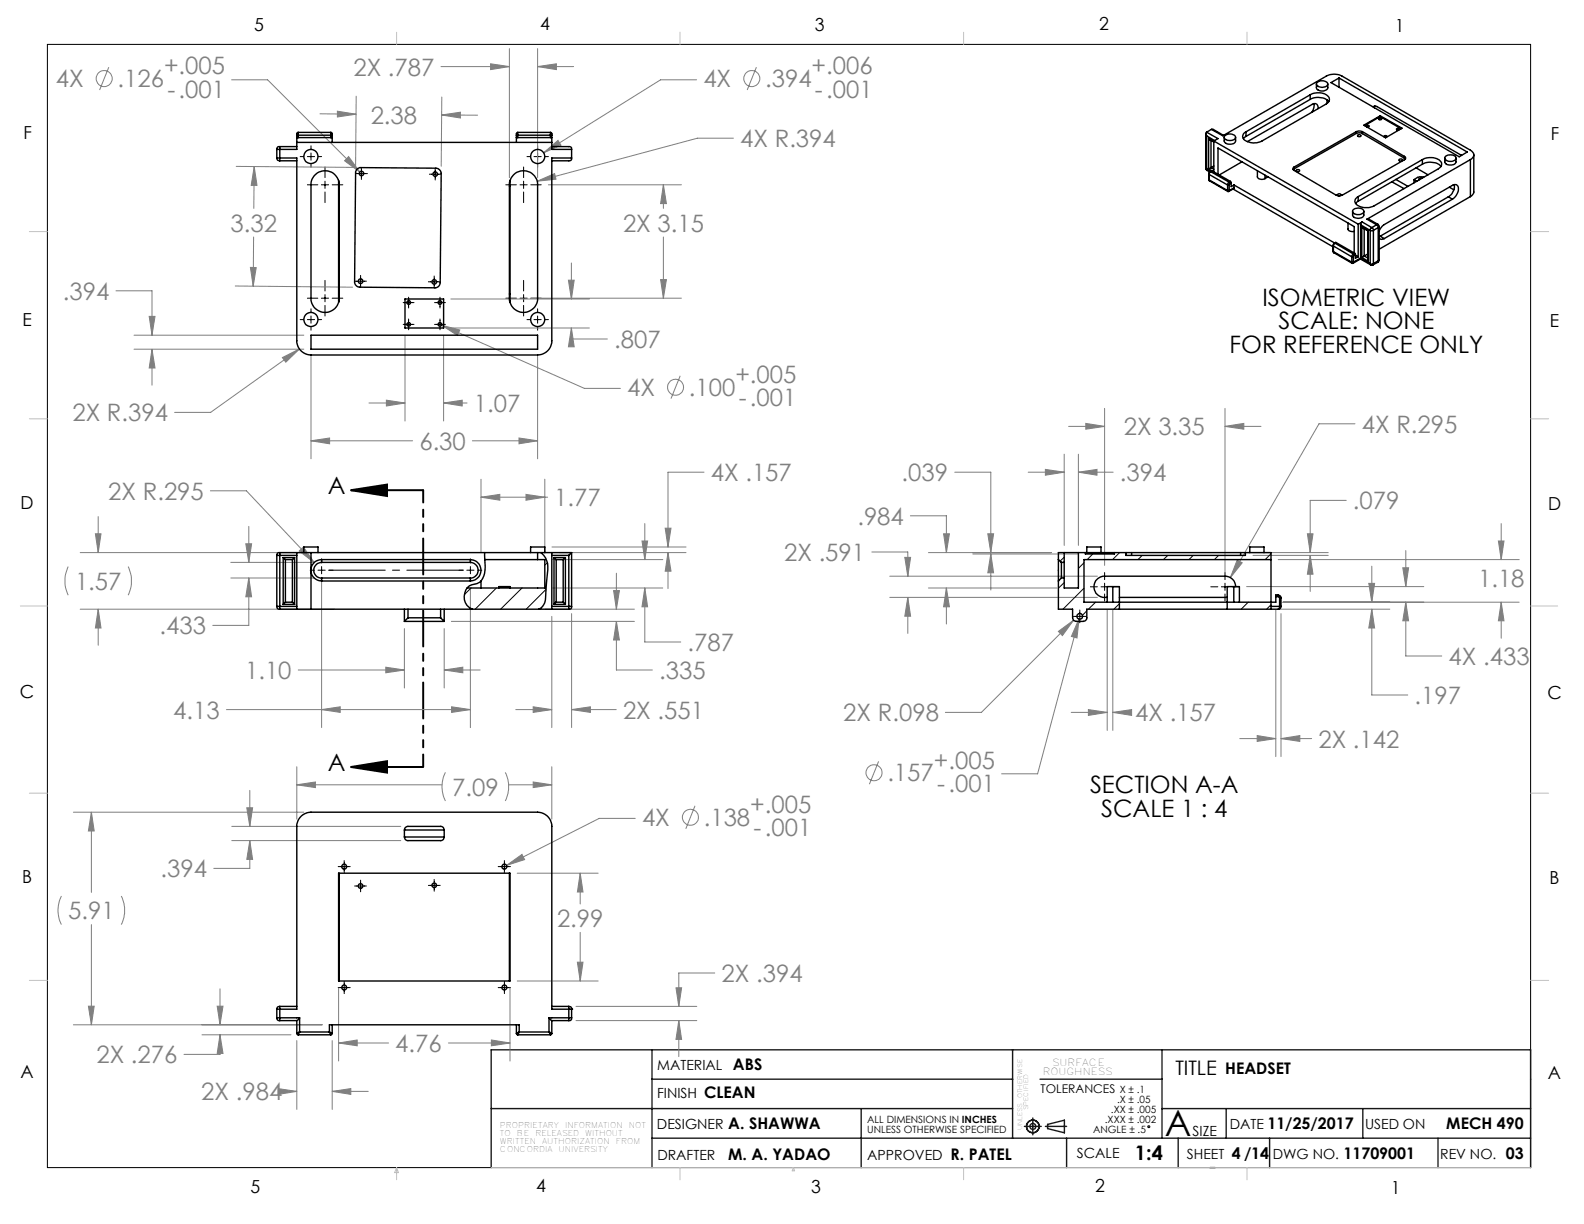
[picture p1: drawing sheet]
<svg xmlns="http://www.w3.org/2000/svg" width="279mm" height="216mm" viewBox="0 0 279 216" stroke-linecap="round" stroke-linejoin="round" font-family="sans-serif">
<g fill="none" stroke="#808080" stroke-width=".18">
<path d="M19.2 11.9l-1.6 4M40.9 14.1h6.3l16.3 16.2M59.5 19.6l3.3 .5-3.3 .5zM62.8 17l-.1 12.2M77.8 11.7h12.1M77.9 17.1l-.1 12.2M86.5 11.3l3.4 .4-3.4 .6zM89.9 8.6v22.7M94.8 11.7l3.3-.4v1zM94.8 8.6v22.7M94.8 11.7h6.4M122.9 14.1h-6.4l-20.6 12.9"/>
<path d="M133.4 11.9l-1.6 4M41.7 29.4l20.7 .1M44.8 29.4v7.4M44.8 29.4l.5 3.3h-1zM56.4 20.1h6.4M61.5 27.6l2 2.7-2.7-1.9zM77.9 20.3h6.3M77.9 20.3l3.3-.5v1zM94.8 32l3-1.4 .3 1zM95.9 27l2.5-2.2 .6 .8zM96.7 32.6h23.5M117 32.6v4.2"/>
<path d="M117 32.6l.5 3.3h-1zM129.4 24.4h-6.4l-28.2 7.6M20.5 51.3h6.3v7.8M23.6 59.1h30M26.3 55.8h1l-.5 3.3zM41.5 50.4l20.7 .3M44.2 47.2h1l-.5 3.3zM44.7 41.8v8.7M71.4 59.1v15.2M77.9 57.4l25.2 11.1h6.3M77.9 57.4l3.2 .8-.4 1zM78.2 59.1v15.2"/>
<path d="M79.5 57.9h24.5M79.5 52.7h24.5M93.6 52.6h26.6M100.3 49.4h1l-.5 3.3zM100.8 46.4v6.3M100.8 57.9v1.9h6.3M100.8 57.9l.5 3.3h-1zM116.5 49.3h1l-.5 3.3zM117 41.8v10.8M23.6 61.6h30M26.8 61.6v6.3M26.8 61.6l.5 3.3h-1z"/>
<path d="M49.8 63.1l3-1.5-2.4 2.3zM52.8 61.6l-15.7 11.1h-6.3M54.9 62.9v18M54.9 77.8h17.9M54.9 77.8l3.2-.5v1zM65.1 71.1h6.3M68.2 70.6l3.2 .5-3.2 .5zM78.2 71.1l3.3-.5v1zM78.2 71.1h4.2M83.3 77.8h11.5M91.5 77.3l3.3 .5-3.3 .5zM94.8 62.9v18"/>
<path d="M120 66.3l-1.6 4M188.5 75.2h6.3M191.5 74.7l3.3 .5-3.3 .5zM194.8 72v27.7M216.1 72v30.2M216.1 75.2h6.3M216.1 75.2l3.3-.5v1zM239 74.8h-6.3l-15.7 27.1M12 99.9a5.9 5.9 0 0 0 0 5.1M14.1 97.5h39.5M16.8 94.2h1l-.5 3.3zM17.3 91.1v6.4"/>
<path d="M22.6 99.9a5.9 5.9 0 0 1 0 5.1M37.1 86.6h6.4l11.9 12.6M40.7 99.2h14.8M43.4 95.9h1l-.5 3.3zM43.9 92.9v6.3M52.8 97.2l.7-.7 1.9 2.7zM84.8 87.7l3.4-.5v1zM84.8 84.5v12.9M84.8 87.7h11.8M92.8 87.2l3.3 .5-3.3 .5zM96.1 84.5v12.9M97.4 96.5h23.6"/>
<path d="M97.4 98.7h19.5M98.6 97.5h22.4M113.2 95.4h1l-.5 3.3zM113.7 92.4v6.3M117.3 93.2h1.1l-.6 3.3zM117.8 97.5l.6 3.3h-1.1zM117.8 97.5v6.3M124.2 83.3h-6.4v13.2M153.8 97.4h6.3v4.2M159.6 98.3h1l-.5 3.3zM160.6 91h6.3v6.5M163.8 97.5h21.6"/>
<path d="M166.4 94.2h1.1l-.6 3.3zM168.4 83.3h6.4v14.2M171.6 97.7h18.6M174.2 94.2h1.1l-.5 3.3zM174.8 97.7l.5 3.3h-1.1zM174.8 97.7v6.4M181.4 83.3h6.3M184.4 82.8l3.3 .5-3.3 .5zM187.7 80.1v16.1M190.2 83.3h6.2M190.2 80.1v16.1M190.2 83.3l3.3-.5v1z"/>
<path d="M218.2 98.8l.9 .5-2.1 2.6zM220.1 97.5h14.2M221 98h13.3M225.5 98.7h42.5M230.6 94.2h1l-.5 3.3zM231.1 98l.5 3.3h-1zM231.1 98v6.3M237.5 88.3h-6.4v9.2M242 99.9v6.3M248 97.1v6.4M264.3 95.4h1l-.5 3.3zM264.8 92.4v6.3"/>
<path d="M14.1 107.5h44.9M17.3 107.5v6.3M17.3 107.5l.5 3.3h-1zM40.7 102h14.8M43.9 102v8.3h-6.4M43.9 102l.5 3.3h-1zM52.6 118.2h18.7M56.7 101.8v26.5M68.1 117.7l3.2 .5-3.2 .5zM71.3 110.9v10.5M78.4 110.9v10.5M78.4 118.2h6.3"/>
<path d="M78.4 118.2l3.2-.5v1zM79.6 109.6h32.3M83 103.9v24.4M96.1 107.5h15.8M97.3 108.7v19.6M97.4 103.7h19.5M100.8 108.2v20.1M108.2 104.2h1.1l-.6 3.3zM108.7 109.6v8.6h6.4M108.7 101.1v6.4M108.7 109.6l.6 3.3h-1.1zM113.7 103.7l.5 3.3h-1z"/>
<path d="M113.7 103.7v9.5h6.4M157 101.6h36.6M157 105.4h36.6M160.1 105.4l.5 3.3h-1zM160.1 105.4v6.3M163.8 103.7h22.6M166.9 103.7v6.4M166.9 103.7l.6 3.3h-1.1zM186.7 111.4l2.7-2-2 2.7zM189.4 109.4l-16.3 16.3h-6.3M190.3 109.2l-.3 3.3-1-.2zM190.3 109.2l-7.3 27.3h-6.3"/>
<path d="M195.3 107.5v21.3M196.3 107.5v21.3M219.9 103.5h31.2M225 107.5v26M225.5 107.5h19.6M226 108.2v25.3M226.3 106.2h41.7M241.4 102.9h1.1l-.5 3.3zM242 107.5l.5 3.3h-1.1zM242 107.5v15.1h6.3M247.4 100.2h1.1l-.5 3.3zM248 106.2l.5 3.3h-1.1z"/>
<path d="M248 106.2v9.5h6.3M264.8 106.2l.5 3.3h-1zM264.8 106.2v6.4M39.9 125.2h43.1M44.1 139.4v6.4M52.4 135.3v9.2M52.4 138.4h25.6M52.4 138.4l3.2-.5v1zM56.7 125.2l3.3-.5v1zM78.6 136.2a5.6 5.6 0 0 0 0 5.1M79.7 124.7l3.3 .5-3.3 .5zM89.1 136.2a5.6 5.6 0 0 1 0 5.1"/>
<path d="M89.7 138.4h7.6M91 125.2h6.3M94.1 124.7l3.2 .5-3.2 .5zM94.1 137.9l3.2 .5-3.2 .5zM97.3 135.3v9.2M100.8 125.2h7.9M100.8 125.2l3.3-.5v1zM155 134.3l-1.6 4M188.9 125.7h6.4M192 125.2l3.3 .5-3.3 .5zM196.3 125.7l3.3-.5v1zM196.3 125.7h2.7"/>
<path d="M218.7 130.3h6.3M221.8 129.8l3.2 .5-3.2 .5zM226 130.3h5.4M226 130.3l3.3-.5v1zM10.8 158a5.6 5.6 0 0 0 0 5.1M12.9 143.3h40.7M16.1 143.3v14.1M16.1 143.3l.5 3.3h-1zM21.4 158a5.6 5.6 0 0 1 0 5.1M40.9 145.8h29.8M40.9 148.3h29.8M43.5 142.5h1.1l-.5 3.3z"/>
<path d="M44.1 148.3v4.9h-6.4M44.1 148.3l.5 3.3h-1.1zM89.4 152.6l2.7-1.9 .4 .9zM91.2 154h14.3M102.3 154v5.5M102.3 154l.5 3.3h-1zM112 144.4h-6.3l-16.3 8.2M122.6 142.1l-1.6 4.1M15.6 177.5h1l-.5 3.3zM16.1 163.1v17.7M38.3 177.5h1l-.5 3.3zM38.8 174.4v6.4"/>
<path d="M59.7 174.3v12.8M90 174.3v12.8M91.2 173h14.3M101.6 177.5h21.3M101.8 169.7h1l-.5 3.3zM102.3 164.5v8.5M119.2 174.2h1l-.5 3.3zM126.1 171.6h-6.4v5.9M12.9 180.8h43.9M35.6 182.5h15.7M38.8 182.5v3.5h-6.3M38.8 182.5l.5 3.3h-1z"/>
<path d="M49 192l3.4 .5-3.4 .5zM51 192.5h1.4M52.4 183.6v12.1M58.6 183.6v12.1M58.6 192.5h6.3M58.6 192.5l3.3-.5v1zM59.7 184h8.8M59.7 184l3.3-.6v1.1zM79.1 184h10.9M86.7 183.4l3.3 .6-3.3 .5zM101.6 180h21.3M119.7 180l.5 3.3h-1z"/>
<path d="M119.7 180v6.4"/>
<circle cx="18.4" cy="13.9" r="1.42"/>
<circle cx="132.6" cy="13.9" r="1.42"/>
<circle cx="119.2" cy="68.3" r="1.41"/>
<circle cx="154.2" cy="136.3" r="1.42"/>
<circle cx="121.8" cy="144.2" r="1.41"/>
</g>
<g fill="none" stroke="#000" stroke-width=".18">
<path d="M8.4 7.8h261.6v198.2h-261.6zM53 27.6h.6M54.2 27.6h1.3M54.2 32.6h1.9M54.9 25.7v.7M54.9 27v1.3M54.9 28.9v.6M56.1 27.6h.6M56.7 32.6h1.3M57.3 29.5v1.8M57.3 32v1.2M57.3 33.9v1.8"/>
<path d="M58.6 32.6h1.9M62.7 30.6h2.1M63.7 29.6v2M75.7 30.7h2.1M76.8 29.7v2.1M89.2 32.6h1.9M91.7 32.6h1.3M92.4 29.5v1.8M92.4 32v1.2M92.4 33.9v1.8M93 27.6h.6M93.6 32.6h1.9"/>
<path d="M94.2 27.6h1.3M94.8 25.7v.7M94.8 27v1.3M94.8 28.9v.6M96.1 27.6h.6M53 56.4h.6M54.2 56.4h1.3M54.2 52.6h1.9M54.9 54.5v.6M54.9 55.7v1.3M54.9 57.6v.6M56.1 56.4h.6"/>
<path d="M56.7 52.6h1.3M57.3 49.5v1.8M57.3 52v1.2M57.3 53.9v1.8M58.6 52.6h1.9M62.5 49.6h2.1M63.6 48.6v2M71.1 57.2h1.9M71.1 53.4h1.9M72.1 52.4v1.9M72.1 56.3v1.9M75.6 49.7h2"/>
<path d="M76.6 48.7v2.1M76.7 57.2h1.9M76.7 53.4h1.9M77.6 52.4v1.9M77.6 56.3v1.9M89.2 52.6h1.9M91.7 52.6h1.3M92.4 49.5v1.8M92.4 52v1.2M92.4 53.9v1.8M93 56.4h.6M93.6 52.6h1.9"/>
<path d="M94.2 56.4h1.3M94.8 54.5v.6M94.8 55.7v1.3M94.8 57.6v.6M96.1 56.4h.6M56.7 98.6v.7M56.7 99.9v1.3M83 98.6v.7M83 99.9v1.3M54.7 100.6h.8M56.1 100.6h1.3M56.7 101.8v.8"/>
<path d="M58 100.6h.7M81 100.6h.7M82.3 100.6h1.3M83 101.8v.8M84.2 100.6h.8M189.3 108.7h2.3M190.5 107.6v2.3M192.3 103.5h1.3M194.2 103.5h1.3M194.8 101v1.2M194.8 102.9v1.2M194.8 104.8v1.2"/>
<path d="M196.1 103.5h1.2M213.6 103.5h1.2M215.4 103.5h1.3M216.1 101v1.2M216.1 102.9v1.2M216.1 104.8v1.2M217.3 103.5h1.3M59.7 152.9h2.1M60.7 151.8v2.1M62.5 156.3h2.1M63.6 155.3v2M75.6 156.2h2"/>
<path d="M76.6 155.1v2.1M87.9 152.9h2.1M89 151.8v2.1M59.7 174.2h2.1M60.7 173.1v2.2M87.9 174.2h2.1M89 173.1v2.2"/>
<circle cx="202.6" cy="198.7" r=".17"/>
</g>
<path d="M61.9 86.5l6.4-1v2zM61.9 86.5h12.7M61.9 135.3l6.4-1v2zM61.9 135.3h12.7" fill="none" stroke="#000" stroke-width=".35"/>
<g fill="none" stroke="#191924" stroke-width=".25">
<path d="M86.6 195.5h92M115 185.2v20.8M115 190.4h63.6M151.9 195.5v10.5M178.6 185.2v15.6M180.7 198.7h3M182.2 197.2v3M183.4 190.4h21.6M184.4 198.7h3.7M184.8 198.3l2.9-.7v2.2l-2.9-.7zM205 185.2v15.6M205 195.5h65"/>
<path d="M216.3 195.5v5.3M240.4 195.5v5.3M86.6 206v-20.8h183.4v20.8M115 200.8h155M188.1 200.8v5.2M207.8 200.8v5.2M213.4 206h.9M223.9 200.8v5.2M253.6 200.8v5.2"/>
<circle cx="182.2" cy="198.7" r="1.11"/>
<circle cx="182.2" cy="198.7" r=".51"/>
</g>
<path d="M81.7 100.6h-23.7" fill="none" stroke="#000" stroke-width=".18" stroke-dasharray="15.2 1.3 1.3 1.3" stroke-dashoffset="5.3"/>
<path d="M74.6 86.5v48.8" fill="none" stroke="#000" stroke-width=".35" stroke-dasharray="6.3 1.3 1.3 1.3 1.3 1.3" stroke-dashoffset="4.2"/>
<g fill="none" stroke="#c0c0c0" stroke-width=".18">
<path d="M70 5.7v2.1M119.9 5.7v2.1M170 5.7v2.1M220 5.7v2.1M5.2 40.9h3.2M270 40.9h3.2M5.2 73.9h3.2M270 73.9h3.2M3.6 106.9h4.8M270 106.9h4.7M5.2 139.9h3.2M270 139.9h3.2"/>
<path d="M5.2 172.9h3.2M270 172.9h3.2M70 206v2.1M70 206l.3 .8h-.7zM86.6 206h183.4M119.9 206v2.1M139.9 206l.3 .5h-.5zM170 206v2.1M220 206v2.1"/>
</g>
<path d="M61.9 86.5l6.4-1v2zM61.9 135.3l6.4-1v2z" fill="#000"/>
<path d="M16.8 94.2h1l-.5 3.3zM17.3 107.5l.5 3.3h-1zM117.3 93.2h1.1l-.6 3.3zM117.8 97.5l.6 3.3h-1.1zM79.7 124.7l3.3 .5-3.3 .5zM56.7 125.2l3.3-.5v1zM43.4 95.9h1l-.5 3.3zM43.9 102l.5 3.3h-1zM68.1 117.7l3.2 .5-3.2 .5zM78.4 118.2l3.2-.5v1zM108.2 104.2h1.1l-.6 3.3zM108.7 109.6l.6 3.3h-1.1zM52.8 97.2l2.6 2-1.9-2.7zM94.1 124.7l3.2 .5-3.2 .5zM100.8 125.2l3.3-.5v1zM113.2 95.4h1l-.5 3.3zM113.7 103.7l.5 3.3h-1zM84.8 87.7l3.4-.5v1zM92.8 87.2l3.3 .5-3.3 .5zM59.5 19.6l3.3 .5-3.3 .5zM77.9 20.3l3.3-.5v1zM44.8 29.4l.5 3.3h-1zM44.2 47.2h1l-.5 3.3zM95.9 27l3.1-1.4-.6-.8zM77.9 57.4l2.8 1.8 .4-1zM61.5 27.6l-.7 .8 2.7 1.9zM54.9 77.8l3.2-.5v1zM91.5 77.3l3.3 .5-3.3 .5zM26.3 55.8h1l-.5 3.3zM26.8 61.6l.5 3.3h-1zM78.2 71.1l3.3-.5v1zM68.2 70.6l3.2 .5-3.2 .5zM100.8 57.9l.5 3.3h-1zM100.3 49.4h1l-.5 3.3zM117 32.6l.5 3.3h-1zM116.5 49.3h1l-.5 3.3zM86.5 11.3l3.4 .4-3.4 .6zM94.8 11.7l3.3-.4v1zM49.8 63.1l.6 .8 2.4-2.3zM94.8 32l3.3-.4-.3-1zM52.4 138.4l3.2-.5v1zM94.1 137.9l3.2 .5-3.2 .5zM16.1 143.3l.5 3.3h-1zM15.6 177.5h1l-.5 3.3zM101.8 169.7h1l-.5 3.3zM102.3 154l.5 3.3h-1zM86.7 183.4l3.3 .6-3.3 .5zM59.7 184l3.3-.6v1.1zM89.4 152.6l3.1-1-.4-.9zM43.5 142.5h1.1l-.5 3.3zM44.1 148.3l.5 3.3h-1.1zM49 192l3.4 .5-3.4 .5zM58.6 192.5l3.3-.5v1zM38.3 177.5h1l-.5 3.3zM38.8 182.5l.5 3.3h-1zM119.2 174.2h1l-.5 3.3zM119.7 180l.5 3.3h-1zM230.6 94.2h1l-.5 3.3zM231.1 98l.5 3.3h-1zM174.2 94.2h1.1l-.5 3.3zM174.8 97.7l.5 3.3h-1.1zM191.5 74.7l3.3 .5-3.3 .5zM216.1 75.2l3.3-.5v1zM159.6 98.3h1l-.5 3.3zM160.1 105.4l.5 3.3h-1zM264.3 95.4h1l-.5 3.3zM264.8 106.2l.5 3.3h-1zM247.4 100.2h1.1l-.5 3.3zM248 106.2l.5 3.3h-1.1zM190.3 109.2l-1.3 3.1 1 .2zM218.2 98.8l-1.2 3.1 2.1-2.6zM184.4 82.8l3.3 .5-3.3 .5zM190.2 83.3l3.3-.5v1zM166.4 94.2h1.1l-.6 3.3zM166.9 103.7l.6 3.3h-1.1zM221.8 129.8l3.2 .5-3.2 .5zM226 130.3l3.3-.5v1zM192 125.2l3.3 .5-3.3 .5zM196.3 125.7l3.3-.5v1zM186.7 111.4l.7 .7 2-2.7zM241.4 102.9h1.1l-.5 3.3zM242 107.5l.5 3.3h-1.1z" fill="#808080"/>
<g fill="none" stroke="#000" stroke-width=".18">
<path d="M96.6 99.2l-.5 .5M187.7 98.3l-.7 .7M191.2 99.3l-1 1M192.8 97.7l-1 1M197.5 97.5l-1.2 1.2M201.5 98l-.8 .7M206 98l-.8 .7M210.5 98l-.8 .7M214.9 98l-.7 .7M224.2 97.7l-1 1M83.1 103.7l-1.2 1.2M87.6 103.7l-3.8 3.8"/>
<path d="M92.1 103.7l-3.8 3.8M96.3 104l-3.5 3.5M187.7 102.8l-1 1M190.3 109.2h.1M191.2 103.8l-3.7 3.7M191.7 107.7l-.8 .8M193.3 106.2l-1.3 1.3M197.4 106.5l-.9 1M220.2 106.2l-1.3 1.3M224.2 106.7l-.8 .8"/>
</g>
<g fill="none" stroke="#000" stroke-width=".25">
<path d="M231.1 16.7a2.48 2.48 0 0 1 3.4 .6v.5l-.6 .5-11.3 6.6a2.8 2.8 0 0 1-3.3-.5 .85 .85 0 0 1 .5-1.2M231.1 17.5a2.89 2.89 0 0 1 3.3 .4M231.1 16.7l-11.3 6.5M231.1 16.7v.8M231.1 17.5l-11.3 6.6M231.7 18.3a1.88 1.88 0 0 1-.3 1.5M232.2 14.8v.7a1.18 1.18 0 0 0 2 0v-.7M232.3 14.6a1.24 1.24 0 0 1 1.9 .2 1.22 1.22 0 0 1-1.8 .3l-.2-.3zM232.5 19.2a.65 .65 0 0 0-.2-.8 .65 .65 0 0 0-.8 0l-11.5 6.6M234.1 17.6v.6M234.8 14.6l1.4-.8 22.6 13-1.4 .9zM236.2 13.8v1.6"/>
<path d="M242.2 18.9l.3-.2 .4 .1 14.9 8.6M242.4 18.9v.1M242.5 18.7l-.1 .3M48.8 27.9h.1M48.8 26.4h.6M48.8 27.9h.6M48.8 26.4v1.5M48.9 27.9l.1 .4 .4 .1M49.4 25.9v.5M49.4 27.9v.5M49.4 27.9h3v32.2a2.51 2.51 0 0 0 2.5 2.5h39.9a2.52 2.52 0 0 0 2.5-2.5v-32.2h3.5M49.4 25.9h-.4l-.2 .5"/>
<path d="M49.4 26.4v1.5M49.4 25.9h3M49.4 28.4h3M52.4 23.8h.2M52.4 24.3h.2M52.4 23.8v2.6h-3M52.4 25.1h44.9M52.6 23.4v.4M52.6 23.4l-.2 .1v.3M52.6 23.4h5.7M52.6 23.8h5.7M52.6 23.8v.5"/>
<path d="M52.6 24.3h5.7M55.6 30.8a2.49 2.49 0 0 1 2.7-.5 2.49 2.49 0 0 1 1.5 2.3v20a2.49 2.49 0 0 1-2.5 2.5 2.49 2.49 0 0 1-2.4-2.5v-20.3l.1-.7zM58.3 23.4v.4M58.3 23.4l.3 .1v.3M58.3 23.8h.3M58.3 24.3h.3M58.3 23.8v.5M58.6 23.8v1.3M59.7 31.8l.1 21.5M59.7 32.8h.1M62.9 30l.6-.4 13.4 .1a.97 .97 0 0 1 .9 .9l-.2 19.2a.9 .9 0 0 1-.9 1l-13.2-.1a.97 .97 0 0 1-1-1l.2-19.4zM89.9 32.8h.1"/>
<path d="M90 31.8l-.1 21.5M90.6 30.8a2.49 2.49 0 0 1 2.7-.5 2.49 2.49 0 0 1 1.5 2.3v20a2.49 2.49 0 0 1-2.5 2.5 2.49 2.49 0 0 1-2.4-2.5v-20.3l.3-1zM91.1 23.8h.2M91.1 24.3h.2M91.1 23.8v1.3M91.3 23.4v.4M91.3 23.4l-.2 .1v.3M91.3 23.4h5.8M91.3 23.8h5.8M91.3 23.8v.5M91.3 24.3h5.8M97.1 23.8h.2"/>
<path d="M97.1 23.4v.4M97.1 23.4l.2 .1v.3M97.1 24.3h.2M97.1 23.8v.5M97.3 25.9h3.2l.3 .2v.3M97.3 23.8v2.6h3.5M100.8 27.9v.2l-.3 .3h-3.2M100.8 26.4v1.5M212.7 23.6v6.1M212.7 29.7l.2 .4M212.7 29.7h.1M212.7 29.7l.1 .1"/>
<path d="M212.8 23.3l-.1 .2 .1 .5M212.8 29.8l.1 .3M212.8 23.3l2 1.1-.7 .5M212.8 29.8l.7 .4M212.8 24v5.8M212.8 24l1.4 .8M212.9 30.1l.5 .2M213.2 24.4l.9 .6M213.2 24.4v5.4M213.2 24.4l.9 .5M213.2 29.8l.5 .3M213.2 31.6l.2 .3"/>
<path d="M213.2 30.7l.1 .1M213.2 31.6l.1 .1M213.2 30.7v.9M213.3 31.7l.1 .2M213.3 30.8l3.2 1.8M213.3 31.7l3.2 1.9M213.3 30.8v.9M213.4 31.9l3.2 1.9M213.5 30.2l-.3 .5M213.5 30.2v.1M213.5 30.3l-.2 .5M213.5 30.3l3.3 1.8"/>
<path d="M213.6 29.6l-.4 .2M213.6 24.8v4.8M213.6 29.6l.5 .2M213.7 22.8l2 1.2 18.2-10.6a2.97 2.97 0 0 1 2.8 0l22.7 13.1a.87 .87 0 0 1 .6 .8 .87 .87 0 0 1-.6 .9M213.7 22.8h.3M213.7 22.8l-.9 .5M213.8 30.1l-.3 .1M213.8 30.1l3.2 1.9M213.8 30.1l-.3 .2M214 22.8l1.8 1.1M214.1 24.9l25.5 14.6M214.1 24.9v5.4"/>
<path d="M214.1 29.3l-.5 .3M214.8 30.7v-4.6l24.1 13.9v4.6M215.9 24.2v.7a1.18 1.18 0 0 0 2 0v-.7M216 24a1.24 1.24 0 0 1 1.9 .2 1.19 1.19 0 0 1-1.8 .4l-.2-.4zM216.5 32.6h.3M216.5 33.6h.3M216.5 33.6l.1 .2M216.5 32.6v1M216.6 33.8h.2M216.8 32.1l-.3 .5M216.8 32.1l.2 .3M216.8 32.6v1"/>
<path d="M217 32.4l-.2 .2M217 32l.2 .2M217 32l-.2 .1M217.2 32.2v.7l.5-.3M217.2 32.2l-.2 .2M217.5 33.3l17.6 10.2M217.7 33.1l-1 .7 .1-.2M217.7 32.6l17.7 10.3M217.7 32.6v.5M217.7 33.1l-.9 .5M219.1 28.5l-4 2.4M219.8 24.1l-.5 .3"/>
<path d="M219.8 23.2v.9M221.8 30.1v1.1a.88 .88 0 0 0 1.3 .3M223.1 30.9v.6M223.7 31.2l-.6 .3M228.3 29.8l-.2 .1M228.3 29.5v.3M228.7 30a.3 .3 0 0 1 .3-.1 .3 .3 0 0 1 .2 .3 .3 .3 0 0 1-.3 .1 .3 .3 0 0 1-.2-.3zM236.1 34.5l-.2-.1a.27 .27 0 0 1 .3-.2 .27 .27 0 0 1 .3 .3h-.2M237.8 39.3v1.1a.83 .83 0 0 0 1.1 .4M238.6 37.3v.6a1.2 1.2 0 0 0 1.8 .3l.2-.2v-.7M238.7 37a1.29 1.29 0 0 1 1.9 .2 1.06 1.06 0 0 1-1.7 .5l-.3-.3zM239.3 23.2l.3-.1 .7 .1"/>
<path d="M239.3 23.5l.6-.1 .4 .2M239.3 23.2l-11 6.3M239.3 23.5l-11 6.3M239.3 23.2v.3M239.5 23.8a.3 .3 0 0 1 .3-.1 .3 .3 0 0 1 .2 .3 .3 .3 0 0 1-.3 .1 .3 .3 0 0 1-.2-.3zM239.6 35.5l-.5 .4M239.6 34.7v.8M239.6 39.5v5.8M240 39.7l1.7 .9M240 39.7v5.8M240.3 39.2l-.3 .5M240.3 39.2l1.7 .9"/>
<path d="M240.3 39.2l-.7 .3M240.3 23.2l7.4 4.4M240.3 23.6l7.4 4.3M240.3 23.2v.4M240.6 22.1l2.9-1.7 3.8 2.2-2.9 1.7zM241.1 22.2h.4a.21 .21 0 0 1-.2 .2 .21 .21 0 0 1-.2-.2zM241.1 38.7l.2-.1 1.8 1M241.1 38.7l1.7 1M242.8 39.7l.3 .1v.3M242.8 39.7l-.8 .4M243.1 39.6l.2 .3M243.1 39.6l-.3 .1"/>
<path d="M243.1 39.6h.1M243.2 20.9a.23 .23 0 0 1 .3-.1 .23 .23 0 0 1 .1 .3h-.3zM243.3 40v5.9M243.3 40l-.2 .1M243.3 39.9v.1M243.5 20.6l-2.8 1.6M243.5 20.6l3.7 2.1M243.5 20.4v.2M244.2 24a.23 .23 0 0 1 .2-.1 .23 .23 0 0 1 .2 .3h-.4zM245.5 32.1l2.1 1.2M246.2 31.6l2.2 1.3M246.4 22.7h.4a.21 .21 0 0 1-.2 .2 .21 .21 0 0 1-.2-.2z"/>
<path d="M246.8 28.2v-.1a.3 .3 0 0 1 .3-.1 .3 .3 0 0 1 .2 .3 .32 .32 0 0 1-.3 .1 .32 .32 0 0 1-.2-.2zM247.7 27.6a.32 .32 0 0 1 .2 .3 .32 .32 0 0 1-.2 .3l-11 6.2-.3 .1-.7-.1-7.5-4.3a.31 .31 0 0 1-.2-.4 .31 .31 0 0 1 .3-.2M247.7 27.9l.2 .1M247.7 27.6v.3M249.4 31.7v.5M249.4 31.7l.5 .3M249.8 29.6l2.1 1.2M250.8 31.5a.27 .27 0 0 0-.3-.1 .27 .27 0 0 0-.2 .3M250.9 28.2a2.54 2.54 0 0 1 3.4 .6l-.1 .6-.5 .4-11.3 6.5a2.59 2.59 0 0 1-3.4-.6l.1-.6 .5-.4M250.9 29a2.89 2.89 0 0 1 3.3 .4M250.9 28.2l-11.3 6.5M250.9 28.2v.8"/>
<path d="M250.9 29l-11.3 6.5M251.1 31.3l-.7-.1-1 .5M254.8 27.9v.6a1.2 1.2 0 0 0 1.9 .4l.1-.3v-.7M255 27.6a1.44 1.44 0 0 1 1.8 .2 1.05 1.05 0 0 1-1.7 .5l-.3-.3zM255.5 34.7l.7 .4M255.5 34.7l-12 7M255.7 33l.7 .5M256.2 35.1a1.88 1.88 0 0 0 .8-2.4l-.2-.1h-.4l-12.2 7-.4 .3-.6 .8M256.2 35.1l-12 7M256.5 32.6a2.25 2.25 0 0 1-1 2.1M259.4 28.2l-18.3 10.5M259.4 28.2v6.5"/>
<path d="M259.4 34.7l-16.1 9.3M260 27.3v6.6l-.3 .5-.3 .3M54.9 59.1h39.9v2.5h-39.9zM59.7 51.9h.1M71.4 52.7h6.8v5.2h-6.8zM89.9 51.9h.1M235.1 44.3l.2 .3M235.1 43.3l.1 .1M235.1 44.3l.1 .1M235.1 43.3v1M235.2 44.4l.1 .2M235.2 43.4l3.2 1.9"/>
<path d="M235.2 44.4l3.2 1.8M235.2 43.4v1M235.3 44.6l3.2 1.8M235.4 42.9l-.3 .4M235.4 42.9h.1M235.5 42.9l-.3 .5M235.5 42.9l3.2 1.9M235.7 42.8l-.3 .1M235.7 42.8l-.2 .1M235.7 42.8l3.2 1.9M238.4 45.3h.3M238.4 46.2h.3"/>
<path d="M238.4 46.2l.1 .2M238.4 45.3v.9M238.5 46.4h.2M238.7 44.8l-.3 .5M238.7 44.8l.2 .2M238.7 46.2v.2M238.7 45.3v.9M238.9 45l-.2 .3M238.9 44.7l.2 .2M238.9 44.7l-.2 .1M239.1 44.9l-.2 .1M239.1 44.9v.6l.5-.2"/>
<path d="M239.1 45l.5 .3M240 45.7l1.8 1-.1-.2M240 45.7l-1.3 .7M240 45.5v.2M240 45.5l1.7 1M240 45.5l-1.3 .7M240.2 40l1.1 .7M240.2 40v5.4M240.2 45.4l1.1 .7M240.6 45.2l-.4 .2M240.6 40.4v4.8M240.6 45.2l.7 .3"/>
<path d="M241.3 40.7v5.4M241.3 44.8l-.7 .4M241.3 40.7h.1M241.7 40.6h.6M241.7 46.5l.2 .1 .4-.1M241.7 40.6v5.9M242 40.1l-.2 .2-.1 .3M242 40.1l.2 .2 .1 .3M242.2 46.7h-.4M242.3 40.6v5.9M243.1 46v.2l-.9 .5 .1-.2M243.1 40.1l-.8 .5"/>
<path d="M243.1 40.1v5.9M243.1 46l-.8 .5M243.3 45.9l-.3 .3M243.3 42l.4 .2 .5-.1M243.3 45.9l-.2 .1M243.5 41.7l-.2 .1M243.5 41.7l.7 .4M48.8 98h.6M48.8 98v9M49.4 97.5v.5M49.4 97.5h-.4l-.2 .5M49.4 97.5h3"/>
<path d="M49.4 98h3M49.4 98v9M50 98.4l.3 .3M50 98.4h2M50 98.4v8.2M50.3 98.7h1.3M50.3 98.7v7.5M51.6 98.7v7.5M52 98.4l-.4 .3M52 98.4v8.2M52.4 97.5h2.5M52.4 97.5v10"/>
<path d="M53.6 97.5v-1h2.5v1M54.9 97.5v10M54.9 97.5h40.5M56.7 99.2a1.38 1.38 0 0 0-1.4 1.4 1.38 1.38 0 0 0 1.4 1.4M56.7 98.7a1.89 1.89 0 0 0-1.8 1.9 1.89 1.89 0 0 0 1.8 1.9M56.7 98.7v.5M56.7 98.7h26.3M56.7 99.2h26.3M83 99.2a1.38 1.38 0 0 1 1.4 1.4 1.38 1.38 0 0 1-1.4 1.4M83 98.7a1.89 1.89 0 0 1 1.8 1.9 1.89 1.89 0 0 1-1.8 1.9M83 98.7v.5M85.5 97.5l.1 2.5a2.66 2.66 0 0 1-2.4 3.2 2.37 2.37 0 0 0-1.3 2.1 2.37 2.37 0 0 0 1.4 2.2"/>
<path d="M85.5 98.7h10.6v5h-13.7M93.6 97.5v-1h2.5v1M94.8 97.5v1.2M95.4 97.5h1.9M95.4 97.5a3.7 3.7 0 0 1 1.2 3.7l-.3 2.8a4.4 4.4 0 0 1-.6 3l-.6 .5M97.3 97.5v10M97.3 97.5h3.5M97.3 98h3M97.7 98.4l.4 .3M97.7 98.4h2M97.7 98.4v8.2M98.1 98.7h1.2"/>
<path d="M98.1 98.7v7.5M99.3 98.7v7.5M99.7 98.4l-.4 .3M99.7 98.4v8.2M100.3 98v9M100.8 97.5l-.5 .5M100.8 97.5v9.5M186.7 98.7v3.8M186.7 98.7l.5 .5M187.2 99.2v2.8M187.2 99.2h.5M187.7 99.2v2.8"/>
<path d="M187.7 97.5v1.7M190.2 97.5v6.2h-2.5v-1.7M191.5 97.5v.2h5.1v-.2M191.7 97.5v-1h2.5v1M198.6 97.5v.5h21.1v-.5M198.6 97.5h1M198.6 97.5h-11.9v1.2M198.6 97.5v.5M199.6 97.5h19.2M199.6 97.5v.5M218.8 97.5h.9M218.8 97.5v.5"/>
<path d="M219.7 97.5h4.5v10M220.5 97.5v-1h2.5v1M224.2 98.7h-33v7.5h33.8v-1M48.8 107h.6M48.8 107l.2 .4 .4 .1M49.4 107v.5M49.4 107.5h3M49.4 107h3M50 106.6h2M50.3 106.2l-.3 .4M50.3 106.2h1.3M51.6 106.2l.4 .4"/>
<path d="M52.4 107.5h2.5M54.9 107.5h40.2M56.7 102h26.3M56.7 102.5h26.3M56.7 102v.5M71.3 109.6h7.1M71.3 107.5v2.1M72 109l-.7 .6M72 109h5.7M72 107.5v1.5M77.7 109l.7 .6M77.7 107.5v1.5"/>
<path d="M78.4 107.5v2.1M83 102v.5M84.8 102.5v1.2M88 103.7v-.2h2v.2M95.1 107.5h2.2M97.3 107.5h3M97.3 107h3M97.7 106.6h2M98.1 106.2l-.4 .4M98.1 106.2h1.2M99.3 106.2l.4 .4M100.3 107h.5"/>
<path d="M100.3 107v.5M100.8 107l-.2 .4-.3 .1M186.7 102.5v5h2.5v1.5a.66 .66 0 0 0 .6 .6h1.3a.66 .66 0 0 0 .6-.6v-1.5h33.8M187.2 102h.5M187.2 102l-.5 .5M196.3 103.5h-1v2.7M196.3 103.5h1.1v4M196.3 103.5v2.7M216.5 105.3l-19.1 .1M217.6 103.5h1v2.7M217.6 103.5h-1.1v4M217.6 103.5v2.7"/>
<path d="M217.9 103.5a1.86 1.86 0 0 0-1.8-1.9h-21.3a1.9 1.9 0 0 0-1.8 2.2 1.9 1.9 0 0 0 2.3 1.6M224.2 107h1.5M225 105.2h.5M225.5 105.2l.2 .3M225.5 105v.2M225.5 105a.54 .54 0 0 1 .5 .5M225.5 105h-.5v.2M225.7 105.5h.3M225.7 107h.3M225.7 107v.2l-.2 .3M225.7 105.5v1.5M226 107a.48 .48 0 0 1-.5 .5"/>
<path d="M226 105.5v1.5M59.7 154h30.3v19h-30.3zM59.8 154v19M71.3 147.6a.6 .6 0 0 0 .7 .7h5.7a.6 .6 0 0 0 .7-.7M71.3 146.4a.6 .6 0 0 1 .7-.6h5.7a.6 .6 0 0 1 .7 .6M71.3 146.4v1.2M71.3 147.6h7.1M71.3 146.4h7.1M78.4 146.4v1.2M89.9 154v19M48.8 178h.6M48.8 179.5h.6"/>
<path d="M48.8 178v1.6M48.9 179.6l.1 .4h.4M48.9 177.9l-.1 .1M49.4 179.5v.5M49.4 177.5v.5M49.4 178h3v-32.2a2.51 2.51 0 0 1 2.5-2.5h39.9a2.52 2.52 0 0 1 2.5 2.5v32.2h3M49.4 177.5l-.4 .1-.1 .4M49.4 178v1.5M49.4 179.5h3.4M49.4 177.5h3M52.8 179.5l-.4 .5M52.8 179.5v2.5"/>
<path d="M96.8 179.5l.5 .5M96.8 179.5h3.5M96.8 179.5v2.5M97.3 177.5h3M100.3 177.5l.4 .1 .1 .4M100.3 179.5h.5M100.3 179.5v.5M100.3 177.5v.5M100.3 178h.5M100.3 178v1.5M100.8 178h.1M100.8 179.5l-.2 .5h-.3"/>
<path d="M100.8 178v1.5M49.4 180h3M52.4 182.3l.2 .2M52.4 180v2.3M52.6 182.5h5.7M52.8 182l-.4 .3M52.8 182l-.2 .5M52.8 182h5.3M58.1 182l.2 .5M58.1 182l.5 .3M58.1 182v-1.2h33.5v1.2M58.6 182.3l-.3 .2"/>
<path d="M58.6 180.8v1.5M91.1 182.3l.2 .2M91.1 180.8v1.5M91.3 182.5h5.8M91.6 182l-.3 .5M91.6 182l-.5 .3M91.6 182h5.2M96.8 182l.5 .3M96.8 182l.3 .5M97.3 182.3l-.2 .2M97.3 180v2.3M97.3 180h3"/>
<circle cx="54.8" cy="27.6" r="1.25"/>
<circle cx="63.8" cy="30.6" r=".39"/>
<circle cx="76.8" cy="30.7" r=".4"/>
<circle cx="94.8" cy="27.6" r="1.25"/>
<circle cx="54.8" cy="56.4" r="1.25"/>
<circle cx="63.6" cy="49.6" r=".4"/>
<circle cx="72.1" cy="57.2" r=".32"/>
<circle cx="72.1" cy="53.4" r=".32"/>
<circle cx="76.6" cy="49.7" r=".4"/>
<circle cx="77.6" cy="57.2" r=".32"/>
<circle cx="77.6" cy="53.4" r=".32"/>
<circle cx="94.8" cy="56.4" r="1.25"/>
<circle cx="190.5" cy="108.7" r=".5"/>
<circle cx="60.7" cy="152.9" r=".42"/>
<circle cx="63.6" cy="156.3" r=".4"/>
<circle cx="76.6" cy="156.2" r=".4"/>
<circle cx="89" cy="152.9" r=".42"/>
<circle cx="60.7" cy="174.2" r=".43"/>
<circle cx="89" cy="174.2" r=".43"/>
</g>
<text font-size="6.3" x="205.5" y="200.4">A</text>
<g font-size="4.2" fill="#808080">
<text x="9.8" y="15.4">4X</text>
<text x="20.7" y="15.4">.126</text>
<text x="28.9" y="13.1">+.005</text>
<text x="29.5" y="17.2">-.001</text>
<text x="62.3" y="13.3">2X .787</text>
<text x="124.1" y="15.4">4X</text>
<text x="135" y="15.4">.394</text>
<text x="143.2" y="13.1">+.006</text>
<text x="143.7" y="17.2">-.001</text>
<text x="65.4" y="21.8">2.38</text>
<text x="130.6" y="26">4X R.394</text>
<text x="40.7" y="40.9">3.32</text>
<text x="109.9" y="40.9">2X 3.15</text>
<text x="11.1" y="52.9">.394</text>
<text x="108.3" y="61.4">.807</text>
<text x="110.6" y="69.8">4X</text>
<text x="121.5" y="69.8">.100</text>
<text x="129.7" y="67.6">+.005</text>
<text x="130.3" y="71.7">-.001</text>
<text x="12.8" y="74.3">2X R.394</text>
<text x="83.6" y="72.7">1.07</text>
<text x="198.2" y="76.8">2X 3.35</text>
<text x="240.2" y="76.4">4X R.295</text>
<text x="74" y="79.3">6.30</text>
<text x="19.1" y="88.2">2X R.295</text>
<text x="97.8" y="89.3">1.77</text>
<text x="125.4" y="84.9">4X .157</text>
<text x="159" y="84.9">.039</text>
<text x="197.5" y="84.9">.394</text>
<text x="238.6" y="89.8">.079</text>
<text x="151.2" y="92.6">.984</text>
<text x="138.3" y="99">2X .591</text>
<text x="13.2" y="104.1">1.57</text>
<text x="260.7" y="103.6">1.18</text>
<text x="28.2" y="111.9">.433</text>
<text x="43.2" y="119.8">1.10</text>
<text x="116.3" y="119.8">.335</text>
<text x="121.3" y="114.8">.787</text>
<text x="255.5" y="117.3">4X .433</text>
<text x="249.5" y="124.2">.197</text>
<text x="30.6" y="126.8">4.13</text>
<text x="109.9" y="126.8">2X .551</text>
<text x="148.7" y="127.3">2X R.098</text>
<text x="200.2" y="127.3">4X .157</text>
<text x="232.6" y="131.9">2X .142</text>
<text x="156.5" y="137.8">.157</text>
<text x="164.7" y="135.6">+.005</text>
<text x="79.8" y="140.3">7.09</text>
<text x="132.3" y="143.4">+.005</text>
<text x="165.3" y="139.7">-.001</text>
<text x="113.2" y="145.7">4X</text>
<text x="124.1" y="145.7">.138</text>
<text x="132.9" y="147.5">-.001</text>
<text x="28.3" y="154.8">.394</text>
<text x="12" y="162.2">5.91</text>
<text x="98.2" y="163.5">2.99</text>
<text x="127.3" y="173.2">2X .394</text>
<text x="69.7" y="185.5">4.76</text>
<text x="17" y="187.6">2X .276</text>
<text x="35.5" y="194.1">2X .984</text>
</g>
<g font-size="4.2">
<text x="222.7" y="53.9">ISOMETRIC VIEW</text>
<text x="225.5" y="58.1">SCALE: NONE</text>
<text x="216.9" y="62.3">FOR REFERENCE ONLY</text>
<text x="57.8" y="87.2">A</text>
<text x="57.8" y="136">A</text>
<text x="192.3" y="139.9">SECTION A-A</text>
<text x="194.2" y="144">SCALE 1 : 4</text>
</g>
<g font-size="3.5">
<text x="207.3" y="189.5">TITLE</text>
<text x="200.2" y="204.7">1:4</text>
</g>
<g font-size="3.2">
<text x="44.8" y="5.4">5</text>
<text x="95.3" y="5.3">4</text>
<text x="143.7" y="5.4">3</text>
<text x="193.9" y="5.4">2</text>
<text x="246.1" y="5.7">1</text>
<text x="4.1" y="24.5">F</text>
<text x="273.5" y="24.7">F</text>
<text x="4" y="57.5">E</text>
<text x="273.4" y="57.6">E</text>
<text x="3.6" y="89.8">D</text>
<text x="273.1" y="90">D</text>
<text x="3.5" y="123.1">C</text>
<text x="272.9" y="123.3">C</text>
<text x="3.9" y="155.7">B</text>
<text x="273.3" y="155.9">B</text>
<text x="3.6" y="190.2">A</text>
<text x="273" y="190.3">A</text>
<text x="44.2" y="210.4">5</text>
<text x="94.6" y="210.3">4</text>
<text x="143.1" y="210.4">3</text>
<text x="193.2" y="210.3">2</text>
<text x="245.4" y="210.6">1</text>
</g>
<g font-size="2.8">
<text x="129.3" y="188.7">ABS</text>
<text x="216.1" y="189.5">HEADSET</text>
<text x="124.2" y="193.6">CLEAN</text>
<text x="128.5" y="199.2">A. SHAWWA</text>
<text x="223.6" y="199.2">11/25/2017</text>
<text x="255.1" y="199.2">MECH 490</text>
<text x="128.5" y="204.5">M. A. YADAO</text>
<text x="167.7" y="204.5">R. PATEL</text>
<text x="217.3" y="204.4">4 /14</text>
<text x="237" y="204.4">11709001</text>
<text x="265.6" y="204.4">03</text>
</g>
<g font-size="2.5">
<text x="115.9" y="188.7">MATERIAL</text>
<text x="115.9" y="193.6">FINISH</text>
<text x="115.9" y="199.2">DESIGNER</text>
<text x="210.4" y="200.4">SIZE</text>
<text x="216.9" y="199.2">DATE</text>
<text x="240.8" y="199.2">USED ON</text>
<text x="115.9" y="204.5">DRAFTER</text>
<text x="153" y="204.5">APPROVED</text>
<text x="189.9" y="204.3">SCALE</text>
<text x="209.4" y="204.4">SHEET</text>
<text x="224.5" y="204.4">DWG NO.</text>
<text x="254" y="204.4">REV NO.</text>
</g>
<text font-size="2.1" x="183.6" y="192.8">TOLERANCES</text>
<g font-size="1.8">
<text x="196" y="196.4">.XX ± .005</text>
<text x="197" y="194.6">.X ± .05</text>
<text x="197.5" y="192.8">X ± .1</text>
<text x="153" y="198">ALL DIMENSIONS IN INCHES</text>
<text x="153" y="199.8">UNLESS OTHERWISE SPECIFIED</text>
<text x="192.8" y="199.9">ANGLE ± .5</text>
<text x="194.9" y="198.1">.XXX ± .002</text>
</g>
<g font-size="1.7">
<text x="183.9" y="189.6">ROUGHNESS</text>
<text x="185.6" y="187.9">SURFACE</text>
</g>
<g font-size="1.4">
<text x="88.2" y="199">PROPRIETARY</text>
<text x="88.2" y="200.4">TO</text>
<text x="88.2" y="201.8">WRITTEN</text>
<text x="88.2" y="203.2">CONCORDIA</text>
<text x="91.2" y="200.4">BE</text>
<text x="94.4" y="200.4">RELEASED</text>
<text x="95.6" y="201.8">AUTHORIZATION</text>
<text x="98.5" y="203.2">UNIVERSITY</text>
<text x="99.7" y="199">INFORMATION</text>
<text x="103.2" y="200.4">WITHOUT</text>
<text x="108.6" y="201.8">FROM</text>
<text x="110.9" y="199">NOT</text>
</g>
<g font-size="1.1">
<text x="180.3" y="193.7" transform="rotate(-90 180.3 193.7)">OTHERWISE</text>
<text x="181.4" y="195.8" transform="rotate(-90 181.4 195.8)">SPECIFIED</text>
<text x="180.3" y="199.3" transform="rotate(-90 180.3 199.3)">UNLESS</text>
</g>
</svg>
